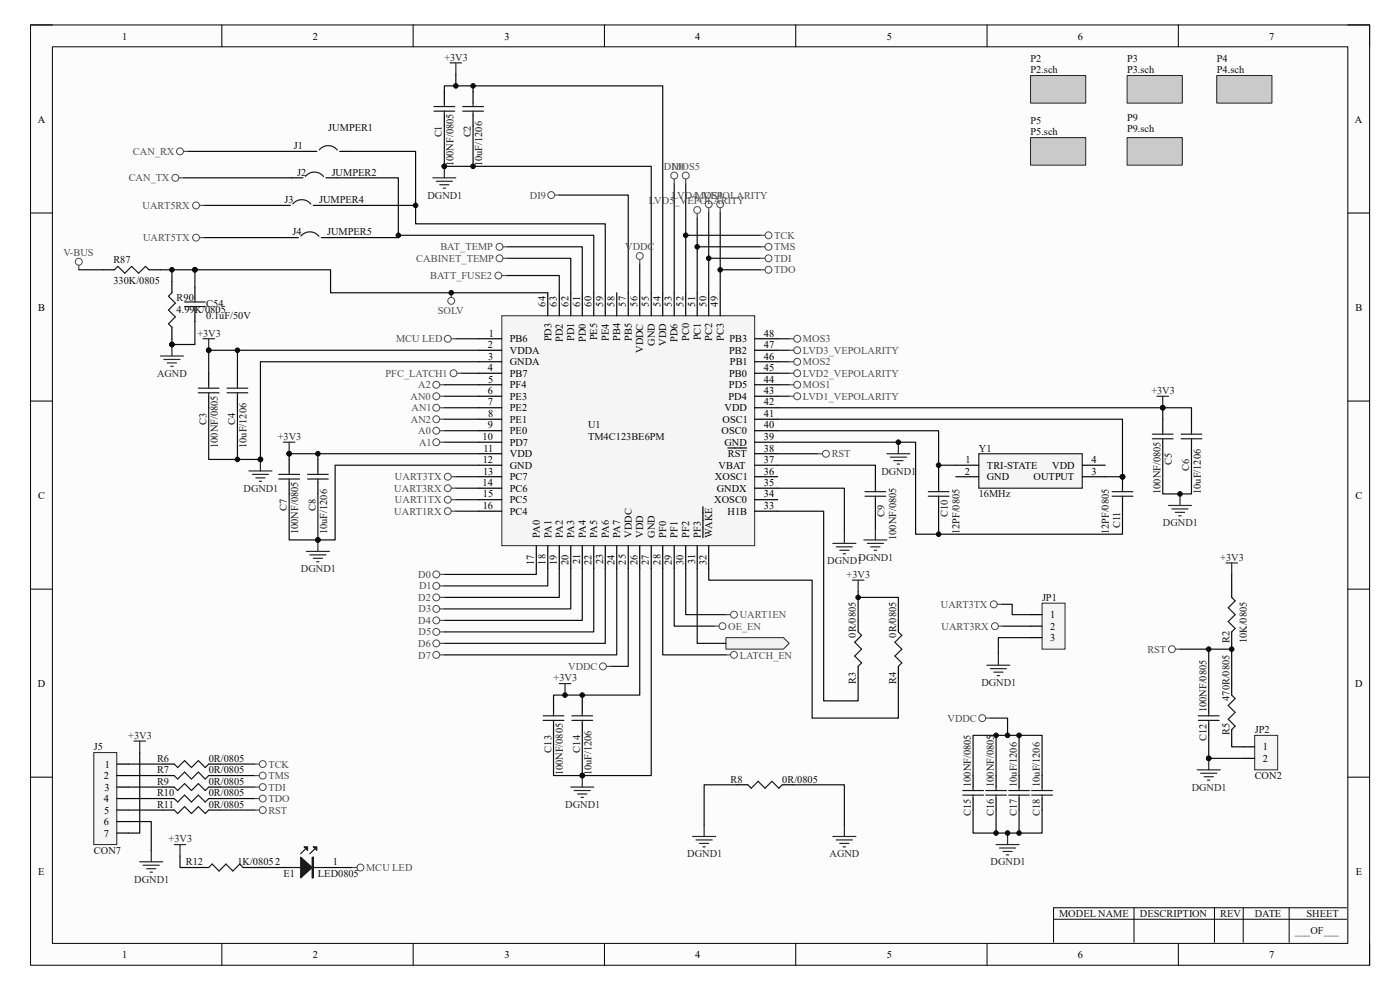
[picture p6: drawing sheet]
<svg xmlns="http://www.w3.org/2000/svg" width="297mm" height="210mm" viewBox="0 0 297 210" stroke-linecap="round" stroke-linejoin="round" font-family="sans-serif">
<path d="M6.5 5.3h284.1v199.5h-284.1z" fill-rule="evenodd" fill="#fcfcfc"/>
<path d="M6.5 5.3h284.1v199.5h-284.1z" fill="none" stroke="#000" stroke-width=".21"/>
<path d="M11.1 9.9h274.8v190.2h-274.8z" fill-rule="evenodd" fill="#fcfcfc"/>
<g fill="none" stroke="#000" stroke-width=".21">
<path d="M6.5 5.3h4.6M11.1 9.9h274.8v190.2h-274.8zM47.1 5.3v4.6M87.6 5.3v4.6M128.2 5.3v4.6M168.8 5.3v4.6M209.4 5.3v4.6M250 5.3v4.6M285.9 5.3h4.7v4.6M6.5 45.2h4.6M285.9 45.2h4.7M6.5 85.1h4.6"/>
<path d="M285.9 85.1h4.7M6.5 125h4.6M285.9 125h4.7M6.5 164.9h4.6M285.9 164.9h4.7M223.5 195h62.2M240.6 192.6v7.3M257.7 192.6v7.3M263.7 192.6v7.3M273.5 192.6v7.3M285.7 192.6h-62.2v7.3M47.1 200.1v4.7"/>
<path d="M87.7 200.1v4.7M128.2 200.1v4.7M168.8 200.1v4.7M209.4 200.1v4.7M250 200.1v4.7M290.6 200.1v4.7"/>
</g>
<path d="M44.3 79.2v2.4M50.4 79.2v2.4M44.3 84.1v2.4M50.4 84.1v2.4" fill="none" stroke="#000" stroke-width=".25"/>
<path d="M42.1 83.3h4.4M42.1 82.3h4.4M44.3 81.6v.7M44.3 83.3v.8M48.2 83.3h4.4M48.2 82.3h4.4M50.4 81.6v.7M50.4 83.3v.8" fill="none" stroke="#1c1c1c" stroke-width=".25"/>
<path d="M43.1 71.9h2.4M44.3 71.9v2.4" fill="none" stroke="#262626" stroke-width=".25"/>
<circle cx="44.3" cy="74.3" r=".49" fill="#0e0e0e"/>
<circle cx="44.3" cy="74.3" r=".49" fill="none" stroke="#0e0e0e" stroke-width=".21"/>
<path d="M52.8 99.9h4.9M55.3 97.5v2.4M53.5 100.6h3.5M54.3 101.4h1.9M55 102.1h.5" fill="none" stroke="#262626" stroke-width=".25"/>
<circle cx="55.3" cy="97.5" r=".49" fill="#0e0e0e"/>
<circle cx="55.3" cy="97.5" r=".49" fill="none" stroke="#0e0e0e" stroke-width=".21"/>
<path d="M61.3 97.5v2.4M67.4 97.5v2.4M61.3 102.3v2.5M67.4 102.3v2.5" fill="none" stroke="#000" stroke-width=".25"/>
<path d="M61.3 99.9v.7M67.4 99.9v.7M59.2 101.6h4.3M59.2 100.6h4.3M61.3 101.6v.7M65.2 101.6h4.4M65.2 100.6h4.4M67.4 101.6v.7" fill="none" stroke="#1c1c1c" stroke-width=".25"/>
<path d="M60.1 93.8h2.5M61.3 93.8v2.5" fill="none" stroke="#262626" stroke-width=".25"/>
<circle cx="61.3" cy="96.2" r=".49" fill="#0e0e0e"/>
<circle cx="61.3" cy="96.2" r=".49" fill="none" stroke="#0e0e0e" stroke-width=".21"/>
<path d="M65 117h4.9M65.7 117.7h3.5M66.5 118.4h1.9M67.2 119.2h.5M67.4 114.5v2.5" fill="none" stroke="#262626" stroke-width=".25"/>
<circle cx="67.4" cy="114.5" r=".49" fill="#0e0e0e"/>
<circle cx="67.4" cy="114.5" r=".49" fill="none" stroke="#0e0e0e" stroke-width=".21"/>
<path d="M19.9 159.6h4.9v19.6h-4.9z" fill-rule="evenodd" fill="#f5f5f5"/>
<path d="M19.9 159.6h4.9v19.6h-4.9z" fill="none" stroke="#262626" stroke-width=".21"/>
<g fill="none" stroke="#000" stroke-width=".25">
<path d="M24.8 162.1h2.4M24.8 164.5h2.4M24.8 167h2.4M24.8 169.4h2.4M24.8 171.8h2.4M24.8 174.3h2.4M24.8 176.7h2.4M34.5 162.1h2.5M34.5 164.5h2.5M34.5 167h2.5M34.5 169.4h2.5M34.5 171.8h2.5"/>
<path d="M44.3 162.1h2.4M44.3 164.5h2.4M44.3 167h2.4M44.3 169.4h2.4M44.3 171.8h2.4M58.9 184h2.5M68.7 184h2.4"/>
</g>
<path d="M37 162.1l.7 .7 1.5-1.4 1.4 1.4 1.5-1.4 1.4 1.4 .8-.7M37 164.5l.7 .8 1.5-1.5 1.4 1.5 1.5-1.5 1.4 1.5 .8-.8M37 167l.7 .7 1.5-1.5 1.4 1.5 1.5-1.5 1.4 1.5 .8-.7M37 169.4l.7 .7 1.5-1.4 1.4 1.4 1.5-1.4 1.4 1.4 .8-.7M37 171.8l.7 .8 1.5-1.5 1.4 1.5 1.5-1.5 1.4 1.5 .8-.8M64.8 180.1l-1 1M66.7 180.1l-1 1" fill="none" stroke="#1c1c1c" stroke-width=".25"/>
<path d="M28.4 157.2h2.5M29.6 157.2v2.4M29.6 182.8h4.9M30.4 183.5h3.4M31.1 184.3h2M31.8 185h.5M32.1 180.4v2.4" fill="none" stroke="#262626" stroke-width=".25"/>
<path d="M63.8 181.8l2.4 2.2-2.4 2.2z" fill="#1c1c1c"/>
<path d="M63.8 181.8l2.4 2.2-2.4 2.2zM66.2 181.8h.3v4.4h-.3z" fill="none" stroke="#1c1c1c" stroke-width=".25"/>
<path d="M66.4 181.8v4.4" fill="none" stroke="#1c1c1c" stroke-width=".24"/>
<path d="M66.5 179.7h.7v.7z" fill="#1c1c1c"/>
<path d="M66.5 179.7h.7v.7z" fill="none" stroke="#1c1c1c" stroke-width=".25"/>
<path d="M64.5 179.7h.7v.7z" fill="#1c1c1c"/>
<path d="M115.2 152.8h4.4M115.2 151.8h4.4M117.4 151.1v.7M117.4 152.8v.8M121.3 152.8h4.4M121.3 151.8h4.4M123.5 151.1v.7M123.5 152.8v.8M64.5 179.7h.7v.7zM44.3 184l.7-.7 1.5 1.5 1.4-1.5 1.5 1.5 1.5-1.5 .7 .7M61.4 184h2.4M66.2 184h2.5" fill="none" stroke="#1c1c1c" stroke-width=".25"/>
<path d="M117.4 148.7v2.4M117.4 153.6v2.4M123.5 148.7v2.4M123.5 153.6v2.4M41.8 184h2.5M51.6 184h2.4" fill="none" stroke="#000" stroke-width=".25"/>
<path d="M37 179.2h2.4M38.2 179.2v2.4M121.1 167h4.9M121.8 167.7h3.4M122.6 168.4h1.9M123.3 169.2h.5M123.5 164.5v2.5" fill="none" stroke="#262626" stroke-width=".25"/>
<circle cx="123.5" cy="164.5" r=".49" fill="#0e0e0e"/>
<circle cx="123.5" cy="164.5" r=".49" fill="none" stroke="#0e0e0e" stroke-width=".21"/>
<path d="M118.6 145h2.5M119.9 145v2.5" fill="none" stroke="#262626" stroke-width=".25"/>
<circle cx="119.9" cy="147.5" r=".49" fill="#0e0e0e"/>
<circle cx="119.9" cy="147.5" r=".49" fill="none" stroke="#0e0e0e" stroke-width=".21"/>
<path d="M185.7 101.1v2.5M185.7 106v2.4M182.1 131.6v2.4M182.1 141.4v2.4" fill="none" stroke="#000" stroke-width=".25"/>
<path d="M183.5 105.3h4.4M183.5 104.3h4.4M185.7 103.6v.7M185.7 105.3v.7M182.1 134l.7 .8-1.5 1.4 1.5 1.5-1.5 1.5 1.5 1.4-.7 .8" fill="none" stroke="#1c1c1c" stroke-width=".25"/>
<path d="M188.2 96.3h4.8M188.9 97h3.4M189.6 97.7h2M190.3 98.4h.5M190.6 93.8v2.5M183.3 114.5h4.9M184 115.3h3.4M184.7 116h2M185.5 116.7h.5M185.7 112.1v2.4M180.8 123.1h2.5M182.1 123.1v2.4" fill="none" stroke="#262626" stroke-width=".25"/>
<circle cx="190.6" cy="93.8" r=".49" fill="#0e0e0e"/>
<circle cx="190.6" cy="93.8" r=".49" fill="none" stroke="#0e0e0e" stroke-width=".21"/>
<path d="M199.1 101.1v2.5M199.1 106v2.4" fill="none" stroke="#000" stroke-width=".25"/>
<path d="M196.9 105.3h4.4M196.9 104.3h4.4M199.1 103.6v.7M199.1 105.3v.7" fill="none" stroke="#1c1c1c" stroke-width=".25"/>
<circle cx="238.1" cy="101.1" r=".49" fill="#0e0e0e"/>
<circle cx="238.1" cy="101.1" r=".49" fill="none" stroke="#0e0e0e" stroke-width=".21"/>
<path d="M238.1 101.1v2.5" fill="none" stroke="#000" stroke-width=".25"/>
<circle cx="238.1" cy="101.1" r=".49" fill="#0e0e0e"/>
<circle cx="238.1" cy="101.1" r=".49" fill="none" stroke="#0e0e0e" stroke-width=".21"/>
<path d="M238.1 106v2.4" fill="none" stroke="#000" stroke-width=".25"/>
<path d="M235.9 105.3h4.4M235.9 104.3h4.4M238.1 103.6v.7M238.1 105.3v.7" fill="none" stroke="#1c1c1c" stroke-width=".25"/>
<path d="M207.7 96.3h21.9v7.3h-21.9z" fill-rule="evenodd" fill="#f5f5f5"/>
<path d="M207.7 96.3h21.9v7.3h-21.9zM247.9 107.2h4.9M248.6 108h3.4M249.4 108.7h1.9M250.1 109.4h.5M250.3 104.8v2.4" fill="none" stroke="#262626" stroke-width=".25"/>
<path d="M202.8 98.7h4.9M229.6 98.7h4.9M246.7 88.9v2.5M246.7 93.8v2.5M252.8 88.9v2.5M252.8 93.8v2.5M202.8 101.1h4.9M229.6 101.1h4.9" fill="none" stroke="#000" stroke-width=".25"/>
<path d="M244.5 93.1h4.4M244.5 92.1h4.4M246.7 91.4v.7M246.7 93.1v.7M250.6 93.1h4.4M250.6 92.1h4.4M252.8 91.4v.7M252.8 93.1v.7" fill="none" stroke="#1c1c1c" stroke-width=".25"/>
<circle cx="250.3" cy="104.8" r=".49" fill="#0e0e0e"/>
<circle cx="250.3" cy="104.8" r=".49" fill="none" stroke="#0e0e0e" stroke-width=".21"/>
<path d="M95.5 13.3h2.4M96.7 13.3v2.5M91.8 37.7h4.9M92.6 38.5h3.4M93.3 39.2h1.9M94 39.9h.5M94.3 35.3v2.4" fill="none" stroke="#262626" stroke-width=".25"/>
<path d="M94.3 19.4v2.5M100.4 19.4v2.5M94.3 24.3v2.5M100.4 24.3v2.5" fill="none" stroke="#000" stroke-width=".25"/>
<path d="M92.1 23.6h4.4M92.1 22.6h4.4M94.3 21.9v.7M94.3 23.6v.7M98.2 23.6h4.4M98.2 22.6h4.4M100.4 21.9v.7M100.4 23.6v.7" fill="none" stroke="#1c1c1c" stroke-width=".25"/>
<circle cx="94.3" cy="35.3" r=".49" fill="#0e0e0e"/>
<circle cx="94.3" cy="35.3" r=".49" fill="none" stroke="#0e0e0e" stroke-width=".21"/>
<path d="M154 135.3h12.2l1.2 1.2-1.2 1.2h-12.2z" fill-rule="evenodd" fill="#f0f0f0"/>
<path d="M154 135.3h12.2l1.2 1.2-1.2 1.2h-12.2z" fill="none" stroke="#262626" stroke-width=".21"/>
<path d="M261.3 124.3v2.4M261.3 134v2.5M256.4 148.7v2.4M256.4 153.6v2.4M261.3 145v2.5M261.3 154.8v2.4" fill="none" stroke="#000" stroke-width=".25"/>
<path d="M261.3 126.7l.7 .8-1.4 1.4 1.4 1.5-1.4 1.5 1.4 1.4-.7 .7M254.2 152.8h4.4M254.2 151.8h4.4M256.4 151.1v.7M256.4 152.8v.8M261.3 147.5l.7 .7-1.4 1.5 1.4 1.4-1.4 1.5 1.4 1.4-.7 .8" fill="none" stroke="#1c1c1c" stroke-width=".25"/>
<path d="M266.2 156h4.9v7.3h-4.9z" fill-rule="evenodd" fill="#f5f5f5"/>
<path d="M266.2 156h4.9v7.3h-4.9z" fill="none" stroke="#262626" stroke-width=".21"/>
<path d="M263.7 158.4h2.5M263.7 160.9h2.5" fill="none" stroke="#000" stroke-width=".25"/>
<path d="M254 163.3h4.9M254.7 164h3.4M255.4 164.8h2M256.2 165.5h.5M256.4 160.9v2.4" fill="none" stroke="#262626" stroke-width=".25"/>
<circle cx="256.4" cy="160.9" r=".49" fill="#0e0e0e"/>
<circle cx="256.4" cy="160.9" r=".49" fill="none" stroke="#0e0e0e" stroke-width=".21"/>
<path d="M260.1 119.4h2.4M261.3 119.4v2.5M211.3 179.2h4.9M212 179.9h3.5M213.8 176.7v2.5M212.8 180.6h1.9M213.5 181.4h.5" fill="none" stroke="#262626" stroke-width=".25"/>
<path d="M206.4 164.5v2.5M206.4 169.4v2.4M211.3 164.5v2.5M211.3 169.4v2.4M216.2 164.5v2.5M216.2 169.4v2.4M221.1 164.5v2.5M221.1 169.4v2.4" fill="none" stroke="#000" stroke-width=".25"/>
<g fill="none" stroke="#1c1c1c" stroke-width=".25">
<path d="M204.2 168.7h4.4M204.2 167.7h4.4M206.4 167v.7M206.4 168.7v.7M209.1 168.7h4.4M209.1 167.7h4.4M211.3 167v.7M211.3 168.7v.7M214 168.7h4.4M214 167.7h4.4M216.2 167v.7M216.2 168.7v.7"/>
<path d="M218.9 168.7h4.4M218.9 167.7h4.4M221.1 167v.7M221.1 168.7v.7"/>
</g>
<circle cx="213.8" cy="176.7" r=".49" fill="#0e0e0e"/>
<circle cx="213.8" cy="176.7" r=".49" fill="none" stroke="#0e0e0e" stroke-width=".21"/>
<path d="M245.5 84.1h2.4M246.7 84.1v2.4" fill="none" stroke="#262626" stroke-width=".25"/>
<circle cx="246.7" cy="86.5" r=".49" fill="#0e0e0e"/>
<circle cx="246.7" cy="86.5" r=".49" fill="none" stroke="#0e0e0e" stroke-width=".21"/>
<path d="M106.5 67h53.6v48.8h-53.6z" fill-rule="evenodd" fill="#f5f5f5"/>
<path d="M106.5 67h53.6v48.8h-53.6z" fill="none" stroke="#262626" stroke-width=".21"/>
<g fill="none" stroke="#000" stroke-width=".25">
<path d="M101.6 71.9h4.9M101.6 74.3h4.9M101.6 76.7h4.9M101.6 79.2h4.9M116.2 62.1v4.9M118.6 62.1v4.9M121.1 62.1v4.9M123.5 62.1v4.9M126 62.1v4.9M128.4 62.1v4.9M130.8 62.1v4.9M133.3 62.1v4.9"/>
<path d="M135.7 62.1v4.9M138.2 62.1v4.9M140.6 62.1v4.9M143 62.1v4.9M145.5 62.1v4.9M147.9 62.1v4.9M150.4 62.1v4.9M152.8 62.1v4.9M160.1 71.9h4.9M160.1 74.3h4.9M160.1 76.7h4.9M160.1 79.2h4.9"/>
<path d="M101.6 81.6h4.9M101.6 84.1h4.9M101.6 86.5h4.9M101.6 88.9h4.9M101.6 91.4h4.9M101.6 93.8h4.9M101.6 96.3h4.9M101.6 98.7h4.9M154.4 95h4M160.1 81.6h4.9M160.1 84.1h4.9M160.1 86.5h4.9"/>
<path d="M160.1 88.9h4.9M160.1 91.4h4.9M160.1 93.8h4.9M160.1 96.3h4.9M160.1 98.7h4.9M101.6 101.1h4.9M101.6 103.6h4.9M101.6 106h4.9M101.6 108.4h4.9M113.8 115.8v4.8M116.2 115.8v4.8M118.6 115.8v4.8"/>
<path d="M121.1 115.8v4.8M123.5 115.8v4.8M126 115.8v4.8M128.4 115.8v4.8M130.8 115.8v4.8M133.3 115.8v4.8M135.7 115.8v4.8M138.2 115.8v4.8M140.6 115.8v4.8M143 115.8v4.8M145.5 115.8v4.8M147.9 115.8v4.8"/>
<path d="M149.1 107.5v6.6M150.4 115.8v4.8M160.1 101.1h4.9M160.1 103.6h4.9M160.1 106h4.9M160.1 108.4h4.9M190.6 131.6v2.4M190.6 141.4v2.4M156.2 166.5h2.4M166 166.5h2.4"/>
</g>
<g fill="none" stroke="#262626" stroke-width=".25">
<path d="M176.7 115.3h4.9M177.4 116h3.4M178.1 116.7h2M178.9 117.5h.5M179.1 112.8v2.5M146.9 177.5h4.9M147.7 178.2h3.4M148.4 178.9h2M149.1 179.7h.5M149.4 175v2.5M176.7 177.5h4.9M177.4 178.2h3.4"/>
<path d="M178.1 178.9h2M178.9 179.7h.5M179.1 175v2.5"/>
</g>
<path d="M190.6 134l.7 .8-1.4 1.4 1.4 1.5-1.4 1.5 1.4 1.4-.7 .8M158.6 166.5l.8 .7 1.4-1.5 1.5 1.5 1.5-1.5 1.4 1.5 .8-.7" fill="none" stroke="#1c1c1c" stroke-width=".25"/>
<path d="M221.1 128h4.8v9.7h-4.8z" fill-rule="evenodd" fill="#f5f5f5"/>
<path d="M221.1 128h4.8v9.7h-4.8z" fill="none" stroke="#262626" stroke-width=".21"/>
<path d="M61.8 37.7h2.5M64.8 32.1h2.4M69.1 37.7h2.5M72.1 32.1h2.4M59.2 43.6h2.4M60.9 50.4h2.4M66.5 43.6h2.4M68.2 50.4h2.4M218.6 130.4h2.5M218.6 132.8h2.5M218.6 135.3h2.5" fill="none" stroke="#000" stroke-width=".25"/>
<path d="M211.8 138.7v2.4M209.4 141.1h4.8M210.1 141.8h3.4M210.8 142.6h2M211.6 143.3h.4" fill="none" stroke="#262626" stroke-width=".25"/>
<path d="M64.8 37.4a2.44 2.44 0 0 1 3.8 0M67.7 31.8a2.44 2.44 0 0 1 3.9 0M62.1 43.3a2.44 2.44 0 0 1 3.9 0M63.8 50.1a2.44 2.44 0 0 1 3.9 0" fill="none" stroke="#1c1c1c" stroke-width=".25"/>
<g fill="none" stroke="#0e0e0e" stroke-width=".25">
<path d="M94.3 84.1h7.3M94.3 88.9h7.3M94.3 91.4h7.3M94.3 86.5h7.3M165 88.9h73.1v12.2h-3.6M29.6 159.6v17.1h-2.4M27.2 162.1h7.3M27.2 164.5h7.3M27.2 167h7.3M27.2 169.4h7.3M27.2 171.8h7.3M27.2 174.3h4.9v6.1"/>
<path d="M46.7 162.1h7.3M46.7 164.5h7.3M46.7 167h7.3M46.7 169.4h7.3M46.7 171.8h7.3M38.2 181.6v2.4h3.6M54 184h4.9M71.1 184h3.7"/>
</g>
<circle cx="238.1" cy="101.1" r=".49" fill="#0e0e0e"/>
<circle cx="238.1" cy="101.1" r=".49" fill="none" stroke="#0e0e0e" stroke-width=".21"/>
<path d="M96.7 15.8v2.4" fill="none" stroke="#0e0e0e" stroke-width=".25"/>
<circle cx="96.7" cy="18.2" r=".49" fill="#0e0e0e"/>
<circle cx="96.7" cy="18.2" r=".49" fill="none" stroke="#0e0e0e" stroke-width=".21"/>
<path d="M256.4 156v4.9h7.3M261.3 157.2v1.2h2.4" fill="none" stroke="#0e0e0e" stroke-width=".25"/>
<circle cx="256.4" cy="160.9" r=".49" fill="#0e0e0e"/>
<circle cx="256.4" cy="160.9" r=".49" fill="none" stroke="#0e0e0e" stroke-width=".21"/>
<path d="M210.1 152.3h3.7v3.7" fill="none" stroke="#0e0e0e" stroke-width=".25"/>
<circle cx="213.8" cy="156" r=".49" fill="#0e0e0e"/>
<circle cx="213.8" cy="156" r=".49" fill="none" stroke="#0e0e0e" stroke-width=".21"/>
<g fill="none" stroke="#0e0e0e" stroke-width=".25">
<path d="M143 38.9v23.2M107.4 58.5h11.2v3.6M118.6 41.4h14.7v20.7M135.7 56v6.1M145.5 49.9h15.8M96.7 71.9h4.9M97.9 79.2h3.7M165 71.9h2.4M165 79.2h2.4M165 76.7h2.4M165 74.3h2.4M94.3 93.8h7.3"/>
<path d="M165 98.7h20.7v2.4M165 84.1h2.4M165 81.6h2.4M165 96.3h8.5M96.7 101.1h4.9M96.7 103.6h4.9M96.7 106h4.9M96.7 108.4h4.9M165 103.6h14.1v9.2M165 108.4h9.7v40.3h7.4v-4.9M185.7 108.4v3.7M113.8 120.6v1.3h-19.5"/>
<path d="M116.2 120.6v3.7h-21.9M118.6 120.6v6.1h-24.3M121.1 120.6v8.6h-26.8M123.5 120.6v11h-29.2M126 120.6v13.4h-31.7M128.4 120.6v15.9h-34.1M130.8 120.6v18.3h-36.5M133.3 120.6v20.8h-3.7M140.6 120.6v18.3h13.4M143 120.6v12.2h8.6M145.5 120.6v9.8h8.5M147.9 120.6v15.9h6.1"/>
<path d="M261.3 121.9v2.4"/>
</g>
<circle cx="145.5" cy="49.9" r=".49" fill="#0e0e0e"/>
<circle cx="145.5" cy="49.9" r=".49" fill="none" stroke="#0e0e0e" stroke-width=".21"/>
<path d="M147.9 52.4h13.4" fill="none" stroke="#0e0e0e" stroke-width=".25"/>
<circle cx="147.9" cy="52.4" r=".49" fill="#0e0e0e"/>
<circle cx="147.9" cy="52.4" r=".49" fill="none" stroke="#0e0e0e" stroke-width=".21"/>
<path d="M150.4 54.8h10.9" fill="none" stroke="#0e0e0e" stroke-width=".25"/>
<circle cx="150.4" cy="54.8" r=".49" fill="#0e0e0e"/>
<circle cx="150.4" cy="54.8" r=".49" fill="none" stroke="#0e0e0e" stroke-width=".21"/>
<path d="M152.8 57.2h8.5" fill="none" stroke="#0e0e0e" stroke-width=".25"/>
<circle cx="152.8" cy="57.2" r=".49" fill="#0e0e0e"/>
<circle cx="152.8" cy="57.2" r=".49" fill="none" stroke="#0e0e0e" stroke-width=".21"/>
<path d="M38.9 37.7h22.9M39.9 32.1h24.9M68.9 43.6h19.3M107.7 54.8h13.4v7.3M107.7 52.4h15.8v9.7M150.4 120.6v2.5h21.9v29.2h18.3v-8.5M212.5 128.2h2.2v2.2h3.9M212.8 132.8h5.8M218.6 135.3h-6.8v3.4M156.2 166.5h-6.8v8.5M168.4 166.5h10.7v8.5" fill="none" stroke="#0e0e0e" stroke-width=".25"/>
<circle cx="88.2" cy="43.6" r=".49" fill="#0e0e0e"/>
<circle cx="88.2" cy="43.6" r=".49" fill="none" stroke="#0e0e0e" stroke-width=".21"/>
<path d="M43.3 43.6h15.9M43.3 50.4h17.6M50.4 86.5v11" fill="none" stroke="#0e0e0e" stroke-width=".25"/>
<circle cx="50.4" cy="97.5" r=".49" fill="#0e0e0e"/>
<circle cx="50.4" cy="97.5" r=".49" fill="none" stroke="#0e0e0e" stroke-width=".21"/>
<path d="M101.6 76.7h-46.3v20.8h-11v-11" fill="none" stroke="#0e0e0e" stroke-width=".25"/>
<circle cx="55.3" cy="97.5" r=".49" fill="#0e0e0e"/>
<circle cx="55.3" cy="97.5" r=".49" fill="none" stroke="#0e0e0e" stroke-width=".21"/>
<path d="M101.6 74.3h-57.3v4.9" fill="none" stroke="#0e0e0e" stroke-width=".25"/>
<circle cx="44.3" cy="74.3" r=".49" fill="#0e0e0e"/>
<circle cx="44.3" cy="74.3" r=".49" fill="none" stroke="#0e0e0e" stroke-width=".21"/>
<path d="M50.4 74.3v4.9" fill="none" stroke="#0e0e0e" stroke-width=".25"/>
<circle cx="50.4" cy="74.3" r=".49" fill="#0e0e0e"/>
<circle cx="50.4" cy="74.3" r=".49" fill="none" stroke="#0e0e0e" stroke-width=".21"/>
<path d="M101.6 96.3h-40.3v1.2" fill="none" stroke="#0e0e0e" stroke-width=".25"/>
<circle cx="61.3" cy="96.2" r=".49" fill="#0e0e0e"/>
<circle cx="61.3" cy="96.2" r=".49" fill="none" stroke="#0e0e0e" stroke-width=".21"/>
<path d="M67.4 96.3v1.2" fill="none" stroke="#0e0e0e" stroke-width=".25"/>
<circle cx="67.4" cy="96.2" r=".49" fill="#0e0e0e"/>
<circle cx="67.4" cy="96.2" r=".49" fill="none" stroke="#0e0e0e" stroke-width=".21"/>
<path d="M67.4 104.8v9.7" fill="none" stroke="#0e0e0e" stroke-width=".25"/>
<circle cx="67.4" cy="114.5" r=".49" fill="#0e0e0e"/>
<circle cx="67.4" cy="114.5" r=".49" fill="none" stroke="#0e0e0e" stroke-width=".21"/>
<path d="M101.6 98.7h-30.5v15.8h-9.8v-9.7M138.2 120.6v43.9h-20.8v-8.5M123.5 156v8.5" fill="none" stroke="#0e0e0e" stroke-width=".25"/>
<circle cx="123.5" cy="164.5" r=".49" fill="#0e0e0e"/>
<circle cx="123.5" cy="164.5" r=".49" fill="none" stroke="#0e0e0e" stroke-width=".21"/>
<path d="M135.7 120.6v26.9h-18.3v1.2M123.5 147.5v1.2" fill="none" stroke="#0e0e0e" stroke-width=".25"/>
<circle cx="123.5" cy="147.5" r=".49" fill="#0e0e0e"/>
<circle cx="123.5" cy="147.5" r=".49" fill="none" stroke="#0e0e0e" stroke-width=".21"/>
<path d="M165 91.4h34.1v9.7M199.1 98.7h3.7" fill="none" stroke="#0e0e0e" stroke-width=".25"/>
<circle cx="199.1" cy="98.7" r=".49" fill="#0e0e0e"/>
<circle cx="199.1" cy="98.7" r=".49" fill="none" stroke="#0e0e0e" stroke-width=".21"/>
<path d="M199.1 108.4v4.9" fill="none" stroke="#0e0e0e" stroke-width=".25"/>
<circle cx="199.1" cy="113.3" r=".49" fill="#0e0e0e"/>
<circle cx="199.1" cy="113.3" r=".49" fill="none" stroke="#0e0e0e" stroke-width=".21"/>
<path d="M165 86.5h87.8v2.4M246.7 96.3v8.5h6.1v-8.5M246.7 86.5v2.4" fill="none" stroke="#0e0e0e" stroke-width=".25"/>
<circle cx="246.7" cy="86.5" r=".49" fill="#0e0e0e"/>
<circle cx="246.7" cy="86.5" r=".49" fill="none" stroke="#0e0e0e" stroke-width=".21"/>
<path d="M94.3 26.8v8.5h43.9v26.8" fill="none" stroke="#0e0e0e" stroke-width=".25"/>
<circle cx="94.3" cy="35.3" r=".49" fill="#0e0e0e"/>
<circle cx="94.3" cy="35.3" r=".49" fill="none" stroke="#0e0e0e" stroke-width=".21"/>
<path d="M100.4 26.8v8.5" fill="none" stroke="#0e0e0e" stroke-width=".25"/>
<circle cx="100.4" cy="35.3" r=".49" fill="#0e0e0e"/>
<circle cx="100.4" cy="35.3" r=".49" fill="none" stroke="#0e0e0e" stroke-width=".21"/>
<path d="M94.3 19.4v-1.2h46.3v43.9M100.4 18.2v1.2" fill="none" stroke="#0e0e0e" stroke-width=".25"/>
<circle cx="100.4" cy="18.2" r=".49" fill="#0e0e0e"/>
<circle cx="100.4" cy="18.2" r=".49" fill="none" stroke="#0e0e0e" stroke-width=".21"/>
<path d="M250.3 137.7h11M261.3 136.5v8.5" fill="none" stroke="#0e0e0e" stroke-width=".25"/>
<circle cx="261.3" cy="137.7" r=".49" fill="#0e0e0e"/>
<circle cx="261.3" cy="137.7" r=".49" fill="none" stroke="#0e0e0e" stroke-width=".21"/>
<path d="M256.4 137.7v11" fill="none" stroke="#0e0e0e" stroke-width=".25"/>
<circle cx="256.4" cy="137.7" r=".49" fill="#0e0e0e"/>
<circle cx="256.4" cy="137.7" r=".49" fill="none" stroke="#0e0e0e" stroke-width=".21"/>
<path d="M206.4 171.8v4.9h14.7v-4.9M216.2 171.8v4.9" fill="none" stroke="#0e0e0e" stroke-width=".25"/>
<circle cx="216.2" cy="176.7" r=".49" fill="#0e0e0e"/>
<circle cx="216.2" cy="176.7" r=".49" fill="none" stroke="#0e0e0e" stroke-width=".21"/>
<path d="M211.3 171.8v4.9" fill="none" stroke="#0e0e0e" stroke-width=".25"/>
<circle cx="211.3" cy="176.7" r=".49" fill="#0e0e0e"/>
<circle cx="211.3" cy="176.7" r=".49" fill="none" stroke="#0e0e0e" stroke-width=".21"/>
<path d="M216.2 156v8.5M206.4 164.5v-8.5h14.7v8.5" fill="none" stroke="#0e0e0e" stroke-width=".25"/>
<circle cx="216.2" cy="156" r=".49" fill="#0e0e0e"/>
<circle cx="216.2" cy="156" r=".49" fill="none" stroke="#0e0e0e" stroke-width=".21"/>
<path d="M211.3 156v8.5" fill="none" stroke="#0e0e0e" stroke-width=".25"/>
<circle cx="211.3" cy="156" r=".49" fill="#0e0e0e"/>
<circle cx="211.3" cy="156" r=".49" fill="none" stroke="#0e0e0e" stroke-width=".21"/>
<path d="M71.6 37.7h12.9v12.7h-13.9M84.5 49.9h41.5v12.2" fill="none" stroke="#0e0e0e" stroke-width=".25"/>
<circle cx="84.5" cy="49.9" r=".49" fill="#0e0e0e"/>
<circle cx="84.5" cy="49.9" r=".49" fill="none" stroke="#0e0e0e" stroke-width=".21"/>
<path d="M147.9 46.3v15.8M150.4 45v17.1M152.8 45v17.1M182.1 126.7h8.5v4.9M182.1 125.5v6.1" fill="none" stroke="#0e0e0e" stroke-width=".25"/>
<circle cx="182.1" cy="126.7" r=".49" fill="#0e0e0e"/>
<circle cx="182.1" cy="126.7" r=".49" fill="none" stroke="#0e0e0e" stroke-width=".21"/>
<path d="M74.5 32.1h13.7v15.4h40.2v14.6M145.5 38.9v23.2" fill="none" stroke="#0e0e0e" stroke-width=".25"/>
<path d="M218.6 16h11.7v5.9h-11.7z" fill-rule="evenodd" fill="#cacaca"/>
<path d="M218.6 16h11.7v5.9h-11.7z" fill="none" stroke="#262626" stroke-width=".21"/>
<path d="M239.1 16h11.7v5.9h-11.7z" fill-rule="evenodd" fill="#cacaca"/>
<path d="M239.1 16h11.7v5.9h-11.7z" fill="none" stroke="#262626" stroke-width=".21"/>
<path d="M218.6 29.2h11.7v5.8h-11.7z" fill-rule="evenodd" fill="#cacaca"/>
<path d="M218.6 29.2h11.7v5.8h-11.7z" fill="none" stroke="#262626" stroke-width=".21"/>
<path d="M239.1 29.2h11.7v5.8h-11.7z" fill-rule="evenodd" fill="#cacaca"/>
<path d="M239.1 29.2h11.7v5.8h-11.7z" fill="none" stroke="#262626" stroke-width=".21"/>
<path d="M258.1 16h11.7v5.9h-11.7z" fill-rule="evenodd" fill="#cacaca"/>
<path d="M258.1 16h11.7v5.9h-11.7z" fill="none" stroke="#262626" stroke-width=".21"/>
<path d="M21.8 57.2h2.5M31.6 57.2h2.4M36.5 59.7v2.4M36.5 69.4v2.5M41.3 60.9v2.4M41.3 65.8v2.4" fill="none" stroke="#000" stroke-width=".25"/>
<path d="M24.3 57.2l.7-.7 1.5 1.5 1.4-1.5 1.5 1.5 1.5-1.5 .7 .7M36.5 62.1l-.8 .7 1.5 1.5-1.5 1.5 1.5 1.4-1.5 1.5 .8 .7M39.2 65h4.3M39.2 64.1h4.3M41.3 63.3v.8M41.3 65v.8" fill="none" stroke="#1c1c1c" stroke-width=".25"/>
<path d="M34 75.5h4.9M34.8 76.3h3.4M35.5 77h1.9M36.2 77.7h.5M36.5 73.1v2.4" fill="none" stroke="#262626" stroke-width=".25"/>
<circle cx="36.5" cy="73.1" r=".49" fill="#0e0e0e"/>
<circle cx="36.5" cy="73.1" r=".49" fill="none" stroke="#0e0e0e" stroke-width=".21"/>
<path d="M41.3 68.2v4.9h-4.8v-1.2" fill="none" stroke="#0e0e0e" stroke-width=".25"/>
<circle cx="36.5" cy="73.1" r=".49" fill="#0e0e0e"/>
<circle cx="36.5" cy="73.1" r=".49" fill="none" stroke="#0e0e0e" stroke-width=".21"/>
<path d="M36.5 57.2v2.5" fill="none" stroke="#0e0e0e" stroke-width=".25"/>
<circle cx="36.5" cy="57.2" r=".49" fill="#0e0e0e"/>
<circle cx="36.5" cy="57.2" r=".49" fill="none" stroke="#0e0e0e" stroke-width=".21"/>
<path d="M41.3 57.2h28.8v4.9h46.1" fill="none" stroke="#0e0e0e" stroke-width=".25"/>
<circle cx="41.4" cy="57.2" r=".49" fill="#0e0e0e"/>
<circle cx="41.4" cy="57.2" r=".49" fill="none" stroke="#0e0e0e" stroke-width=".21"/>
<path d="M34 57.2h7.3v3.7" fill="none" stroke="#0e0e0e" stroke-width=".25"/>
<circle cx="41.4" cy="57.2" r=".49" fill="#0e0e0e"/>
<circle cx="41.4" cy="57.2" r=".49" fill="none" stroke="#0e0e0e" stroke-width=".21"/>
<g fill="none" stroke="#4c4c4c" stroke-width=".21">
<circle cx="37.2" cy="37.7" r=".73"/>
<circle cx="38.2" cy="32.1" r=".73"/>
<circle cx="143" cy="37.2" r=".73"/>
<circle cx="145.5" cy="37.2" r=".73"/>
<circle cx="41.6" cy="50.4" r=".73"/>
<circle cx="41.6" cy="43.6" r=".73"/>
<circle cx="105.7" cy="58.5" r=".73"/>
<circle cx="106" cy="54.8" r=".73"/>
<circle cx="106" cy="52.4" r=".73"/>
<circle cx="116.9" cy="41.4" r=".73"/>
<circle cx="135.7" cy="54.3" r=".73"/>
<circle cx="147.9" cy="44.6" r=".73"/>
<circle cx="150.4" cy="43.3" r=".73"/>
<circle cx="152.8" cy="43.3" r=".73"/>
<circle cx="163" cy="49.9" r=".73"/>
<circle cx="163" cy="57.2" r=".73"/>
<circle cx="163" cy="52.4" r=".73"/>
<circle cx="163" cy="54.8" r=".73"/>
<circle cx="95" cy="71.9" r=".73"/>
<circle cx="95.7" cy="63.8" r=".73"/>
<circle cx="96.2" cy="79.2" r=".73"/>
<circle cx="169.1" cy="79.2" r=".73"/>
<circle cx="169.1" cy="74.3" r=".73"/>
<circle cx="169.1" cy="76.7" r=".73"/>
<circle cx="169.1" cy="71.9" r=".73"/>
<circle cx="92.6" cy="86.5" r=".73"/>
<circle cx="92.6" cy="91.4" r=".73"/>
<circle cx="92.6" cy="81.6" r=".73"/>
<circle cx="92.6" cy="84.1" r=".73"/>
<circle cx="92.6" cy="93.8" r=".73"/>
<circle cx="92.6" cy="88.9" r=".73"/>
<circle cx="169.1" cy="84.1" r=".73"/>
<circle cx="169.1" cy="81.6" r=".73"/>
<circle cx="175.2" cy="96.3" r=".73"/>
<circle cx="95" cy="103.6" r=".73"/>
<circle cx="95" cy="106" r=".73"/>
<circle cx="95" cy="101.1" r=".73"/>
<circle cx="95" cy="108.4" r=".73"/>
<circle cx="92.6" cy="129.2" r=".73"/>
<circle cx="92.6" cy="131.6" r=".73"/>
<circle cx="92.6" cy="121.9" r=".73"/>
<circle cx="92.6" cy="126.7" r=".73"/>
<circle cx="92.6" cy="138.9" r=".73"/>
<circle cx="92.6" cy="134.1" r=".73"/>
<circle cx="92.6" cy="136.5" r=".73"/>
<circle cx="92.6" cy="124.3" r=".73"/>
<circle cx="153.3" cy="132.8" r=".73"/>
<circle cx="155.7" cy="138.9" r=".73"/>
<circle cx="155.7" cy="130.4" r=".73"/>
<circle cx="210.8" cy="128.2" r=".73"/>
<circle cx="211.1" cy="132.8" r=".73"/>
<circle cx="248.6" cy="137.7" r=".73"/>
<circle cx="127.9" cy="141.4" r=".73"/>
<circle cx="208.4" cy="152.3" r=".73"/>
<circle cx="55.7" cy="164.5" r=".73"/>
<circle cx="55.7" cy="167" r=".73"/>
<circle cx="55.7" cy="171.8" r=".73"/>
<circle cx="55.7" cy="169.4" r=".73"/>
<circle cx="55.7" cy="162.1" r=".73"/>
<circle cx="76.5" cy="184" r=".73"/>
</g>
<g fill="none" stroke="#4c4c4c" stroke-width=".25">
<path d="M37.9 37.7h1M38.9 32.1h1M143 38v.9M145.5 38v.9M42.3 50.4h1M42.3 43.6h1M106.5 58.5h.9M106.7 52.4h1M106.7 54.8h1M117.7 41.4h.9M135.7 55v1M147.9 45.3v1"/>
<path d="M150.4 44.1v.9M152.8 44.1v.9M161.3 57.2h1M161.3 52.4h1M161.3 54.8h1M161.3 49.9h1M95.7 71.9h1M95.7 62.1v1M96.9 79.2h1M167.4 79.2h1M167.4 71.9h1M167.4 74.3h1"/>
<path d="M167.4 76.7h1M93.3 86.5h1M93.3 81.6h1M93.3 84.1h1M93.3 93.8h1M93.3 88.9h1M93.3 91.4h1M167.4 81.6h1M167.4 84.1h1M173.5 96.3h1M95.7 108.4h1M95.7 103.6h1"/>
<path d="M95.7 106h1M95.7 101.1h1M93.3 138.9h1M93.3 134h1M93.3 129.2h1M93.3 124.3h1M93.3 136.5h1M93.3 131.6h1M93.3 126.7h1M93.3 121.9h1M151.6 132.8h.9M154 138.9h1"/>
<path d="M154 130.4h1M211.6 128.2h.9M211.8 132.8h1M249.4 137.7h.9M128.7 141.4h.9M209.1 152.3h1M54 169.4h1M54 164.5h1M54 167h1M54 162.1h1M54 171.8h1M74.8 184h.9"/>
</g>
<path d="M94.3 81.6h7.3" fill="none" stroke="#0e0e0e" stroke-width=".25"/>
<circle cx="95.7" cy="62.1" r=".49" fill="#0e0e0e"/>
<circle cx="95.7" cy="62.1" r=".49" fill="none" stroke="#0e0e0e" stroke-width=".21"/>
<circle cx="16.7" cy="55.5" r=".73" fill="none" stroke="#4c4c4c" stroke-width=".21"/>
<path d="M16.7 56.3v.9" fill="none" stroke="#4c4c4c" stroke-width=".25"/>
<path d="M16.7 57.2h5.1M165 93.8h29.2v19.5h43.9v-4.9" fill="none" stroke="#0e0e0e" stroke-width=".25"/>
<g font-size="2.2">
<text x="26" y="8.4">1</text>
<text x="66.3" y="8.4">2</text>
<text x="107" y="8.4">3</text>
<text x="147.5" y="8.4">4</text>
<text x="188.1" y="8.4">5</text>
<text x="228.7" y="8.4">6</text>
<text x="269.3" y="8.4">7</text>
<text x="8" y="26">A</text>
<text x="287.4" y="26">A</text>
<text x="8.1" y="65.9">B</text>
<text x="115.7" y="65" transform="rotate(-90 115.7 65)">64</text>
<text x="118.2" y="65" transform="rotate(-90 118.2 65)">63</text>
<text x="120.6" y="65" transform="rotate(-90 120.6 65)">62</text>
<text x="123.1" y="65" transform="rotate(-90 123.1 65)">61</text>
<text x="125.5" y="65" transform="rotate(-90 125.5 65)">60</text>
<text x="127.9" y="65" transform="rotate(-90 127.9 65)">59</text>
<text x="130.3" y="65" transform="rotate(-90 130.3 65)">58</text>
<text x="132.8" y="65" transform="rotate(-90 132.8 65)">57</text>
<text x="135.3" y="65" transform="rotate(-90 135.3 65)">56</text>
<text x="137.7" y="65" transform="rotate(-90 137.7 65)">55</text>
<text x="140.1" y="65" transform="rotate(-90 140.1 65)">54</text>
<text x="142.5" y="65" transform="rotate(-90 142.5 65)">53</text>
<text x="145" y="65" transform="rotate(-90 145 65)">52</text>
<text x="147.4" y="65" transform="rotate(-90 147.4 65)">51</text>
<text x="149.9" y="65" transform="rotate(-90 149.9 65)">50</text>
<text x="152.3" y="65" transform="rotate(-90 152.3 65)">49</text>
<text x="287.6" y="65.9">B</text>
<text x="103.7" y="71.4">1</text>
<text x="162.1" y="71.4">48</text>
<text x="103.5" y="73.8">2</text>
<text x="103.6" y="76.3">3</text>
<text x="108.2" y="72.6">PB6</text>
<text x="108.2" y="75.1">VDDA</text>
<text x="108.2" y="77.5">GNDA</text>
<text x="117" y="72.4" transform="rotate(-90 117 72.4)">PD3</text>
<text x="119.4" y="72.5" transform="rotate(-90 119.4 72.5)">PD2</text>
<text x="121.8" y="72.3" transform="rotate(-90 121.8 72.3)">PD1</text>
<text x="124.3" y="72.5" transform="rotate(-90 124.3 72.5)">PD0</text>
<text x="126.7" y="72.2" transform="rotate(-90 126.7 72.2)">PE5</text>
<text x="129.2" y="72.3" transform="rotate(-90 129.2 72.3)">PE4</text>
<text x="131.6" y="72.4" transform="rotate(-90 131.6 72.4)">PB4</text>
<text x="134" y="72.3" transform="rotate(-90 134 72.3)">PB5</text>
<text x="136.4" y="74.8" transform="rotate(-90 136.4 74.8)">VDDC</text>
<text x="138.9" y="73.4" transform="rotate(-90 138.9 73.4)">GND</text>
<text x="141.4" y="73.4" transform="rotate(-90 141.4 73.4)">VDD</text>
<text x="143.8" y="72.5" transform="rotate(-90 143.8 72.5)">PD6</text>
<text x="146.2" y="72.4" transform="rotate(-90 146.2 72.4)">PC0</text>
<text x="148.7" y="72.2" transform="rotate(-90 148.7 72.2)">PC1</text>
<text x="151.1" y="72.4" transform="rotate(-90 151.1 72.4)">PC2</text>
<text x="153.5" y="72.3" transform="rotate(-90 153.5 72.3)">PC3</text>
<text x="154.7" y="75.1">PB2</text>
<text x="154.8" y="72.6">PB3</text>
<text x="154.9" y="77.5">PB1</text>
<text x="162.1" y="76.3">46</text>
<text x="162.1" y="73.8">47</text>
<text x="103.5" y="78.7">4</text>
<text x="103.5" y="83.6">6</text>
<text x="103.5" y="81.2">5</text>
<text x="108.2" y="79.9">PB7</text>
<text x="108.2" y="82.4">PF4</text>
<text x="154.6" y="82.4">PD5</text>
<text x="154.7" y="79.9">PB0</text>
<text x="162.1" y="83.6">43</text>
<text x="162.1" y="81.2">44</text>
<text x="162.1" y="78.7">45</text>
<text x="103.5" y="86">7</text>
<text x="103.5" y="88.5">8</text>
<text x="108.2" y="84.8">PE3</text>
<text x="108.2" y="87.2">PE2</text>
<text x="108.2" y="89.7">PE1</text>
<text x="153.3" y="89.7">OSC1</text>
<text x="153.7" y="87.2">VDD</text>
<text x="154.6" y="84.8">PD4</text>
<text x="162.1" y="88.5">41</text>
<text x="162.1" y="86">42</text>
<text x="102.4" y="93.3">10</text>
<text x="102.6" y="95.8">11</text>
<text x="103.5" y="90.9">9</text>
<text x="108.2" y="92.1">PE0</text>
<text x="108.2" y="94.6">PD7</text>
<text x="153.1" y="92.1">OSC0</text>
<text x="153.7" y="94.6">GND</text>
<text x="162.1" y="95.8">38</text>
<text x="162.1" y="93.3">39</text>
<text x="162.1" y="90.9">40</text>
<text x="102.4" y="98.2">12</text>
<text x="102.5" y="100.7">13</text>
<text x="108.2" y="97">VDD</text>
<text x="108.2" y="99.4">GND</text>
<text x="108.2" y="101.9">PC7</text>
<text x="151.7" y="101.9">XOSC1</text>
<text x="152.4" y="99.4">VBAT</text>
<text x="154.4" y="97">RST</text>
<text x="162.1" y="100.7">36</text>
<text x="162.1" y="98.2">37</text>
<text x="204.7" y="100.7">2</text>
<text x="204.9" y="98.2">1</text>
<text x="209.4" y="99.4">TRI-STATE</text>
<text x="209.4" y="101.9">GND</text>
<text x="219.2" y="101.9">OUTPUT</text>
<text x="223.2" y="99.4">VDD</text>
<text x="231.6" y="98.2">4</text>
<text x="231.6" y="100.7">3</text>
<text x="8.1" y="105.8">C</text>
<text x="102.4" y="103.1">14</text>
<text x="102.4" y="108">16</text>
<text x="102.4" y="105.5">15</text>
<text x="108.2" y="104.3">PC6</text>
<text x="108.2" y="106.8">PC5</text>
<text x="151.5" y="106.8">XOSC0</text>
<text x="152.1" y="104.3">GNDX</text>
<text x="162.1" y="108">33</text>
<text x="162.1" y="105.5">34</text>
<text x="162.1" y="103.1">35</text>
<text x="287.6" y="105.8">C</text>
<text x="108.2" y="109.2">PC4</text>
<text x="154.3" y="109.2">H1B</text>
<text x="113.3" y="119.8" transform="rotate(-90 113.3 119.8)">17</text>
<text x="114.5" y="114" transform="rotate(-90 114.5 114)">PA0</text>
<text x="115.7" y="119.8" transform="rotate(-90 115.7 119.8)">18</text>
<text x="117" y="114" transform="rotate(-90 117 114)">PA1</text>
<text x="118.2" y="119.8" transform="rotate(-90 118.2 119.8)">19</text>
<text x="119.4" y="114" transform="rotate(-90 119.4 114)">PA2</text>
<text x="120.6" y="119.8" transform="rotate(-90 120.6 119.8)">20</text>
<text x="121.8" y="114" transform="rotate(-90 121.8 114)">PA3</text>
<text x="123.1" y="119.6" transform="rotate(-90 123.1 119.6)">21</text>
<text x="124.3" y="114" transform="rotate(-90 124.3 114)">PA4</text>
<text x="125.5" y="119.8" transform="rotate(-90 125.5 119.8)">22</text>
<text x="126.7" y="114" transform="rotate(-90 126.7 114)">PA5</text>
<text x="127.9" y="119.7" transform="rotate(-90 127.9 119.7)">23</text>
<text x="129.2" y="114" transform="rotate(-90 129.2 114)">PA6</text>
<text x="130.3" y="119.8" transform="rotate(-90 130.3 119.8)">24</text>
<text x="131.6" y="114" transform="rotate(-90 131.6 114)">PA7</text>
<text x="132.8" y="119.8" transform="rotate(-90 132.8 119.8)">25</text>
<text x="134" y="114" transform="rotate(-90 134 114)">VDDC</text>
<text x="135.3" y="119.8" transform="rotate(-90 135.3 119.8)">26</text>
<text x="136.4" y="114" transform="rotate(-90 136.4 114)">VDD</text>
<text x="137.7" y="119.8" transform="rotate(-90 137.7 119.8)">27</text>
<text x="138.9" y="114" transform="rotate(-90 138.9 114)">GND</text>
<text x="140.1" y="119.8" transform="rotate(-90 140.1 119.8)">28</text>
<text x="141.4" y="114" transform="rotate(-90 141.4 114)">PF0</text>
<text x="142.5" y="119.8" transform="rotate(-90 142.5 119.8)">29</text>
<text x="143.8" y="114" transform="rotate(-90 143.8 114)">PF1</text>
<text x="145" y="119.8" transform="rotate(-90 145 119.8)">30</text>
<text x="146.2" y="114" transform="rotate(-90 146.2 114)">PF2</text>
<text x="147.4" y="119.6" transform="rotate(-90 147.4 119.6)">31</text>
<text x="148.7" y="114" transform="rotate(-90 148.7 114)">PF3</text>
<text x="149.9" y="119.8" transform="rotate(-90 149.9 119.8)">32</text>
<text x="151.1" y="114" transform="rotate(-90 151.1 114)">WAKE</text>
<text x="222.8" y="131.1">1</text>
<text x="222.8" y="133.6">2</text>
<text x="222.8" y="136">3</text>
<text x="8" y="145.7">D</text>
<text x="287.5" y="145.7">D</text>
<text x="267.9" y="159.2">1</text>
<text x="267.9" y="161.6">2</text>
<text x="22.1" y="165.3">2</text>
<text x="22.1" y="167.7">3</text>
<text x="22.2" y="162.9">1</text>
<text x="22" y="170.2">4</text>
<text x="22.1" y="172.6">5</text>
<text x="22.1" y="175">6</text>
<text x="22.1" y="177.5">7</text>
<text x="8.1" y="185.6">E</text>
<text x="70.6" y="183.6">1</text>
<text x="287.6" y="185.6">E</text>
<text x="26" y="203.2">1</text>
<text x="66.3" y="203.2">2</text>
<text x="107" y="203.2">3</text>
<text x="147.5" y="203.2">4</text>
<text x="188.1" y="203.2">5</text>
<text x="228.7" y="203.2">6</text>
<text x="269.3" y="203.2">7</text>
</g>
<g font-size="2.2" fill="#262626">
<text x="94.3" y="12.9">+3V3</text>
<text x="90.7" y="42.1">DGND1</text>
<text x="41.9" y="71.4">+3V3</text>
<text x="33.3" y="79.9">AGND</text>
<text x="244.3" y="83.6">+3V3</text>
<text x="58.9" y="93.3">+3V3</text>
<text x="187" y="100.7">DGND1</text>
<text x="51.6" y="104.3">DGND1</text>
<text x="246.7" y="111.6">DGND1</text>
<text x="175.5" y="119.7">DGND1</text>
<text x="182.1" y="119">DGND1</text>
<text x="258.9" y="119">+3V3</text>
<text x="63.8" y="121.4">DGND1</text>
<text x="179.6" y="122.6">+3V3</text>
<text x="117.4" y="144.6">+3V3</text>
<text x="208.2" y="145.5">DGND1</text>
<text x="27.2" y="156.8">+3V3</text>
<text x="252.8" y="167.7">DGND1</text>
<text x="119.9" y="171.4">DGND1</text>
<text x="35.8" y="178.7">+3V3</text>
<text x="145.8" y="181.9">DGND1</text>
<text x="176" y="181.9">AGND</text>
<text x="210.1" y="183.6">DGND1</text>
<text x="28.5" y="187.2">DGND1</text>
</g>
<g font-size="2.2" fill="#0e0e0e">
<text x="218.6" y="13.1">P2</text>
<text x="218.6" y="15.6">P2.sch</text>
<text x="239.1" y="13.1">P3</text>
<text x="239.1" y="15.6">P3.sch</text>
<text x="258.1" y="13.1">P4</text>
<text x="258.1" y="15.6">P4.sch</text>
<text x="69.6" y="27.8">JUMPER1</text>
<text x="93.8" y="29.2" transform="rotate(-90 93.8 29.2)">C1</text>
<text x="99.9" y="29.2" transform="rotate(-90 99.9 29.2)">C2</text>
<text x="218.6" y="26.3">P5</text>
<text x="218.6" y="28.7">P5.sch</text>
<text x="239.1" y="25.6">P9</text>
<text x="239.1" y="28">P9.sch</text>
<text x="62.3" y="31.7">J1</text>
<text x="96.2" y="35.3" transform="rotate(-90 96.2 35.3)">100NF/0805</text>
<text x="102.3" y="35.3" transform="rotate(-90 102.3 35.3)">10uF/1206</text>
<text x="63" y="37.3">J2</text>
<text x="70.4" y="37.3">JUMPER2</text>
<text x="60.4" y="43.1">J3</text>
<text x="67.7" y="43.1">JUMPER4</text>
<text x="62.1" y="50">J4</text>
<text x="69.4" y="50">JUMPER5</text>
<text x="24" y="55.8">R87</text>
<text x="24" y="60.2">330K/0805</text>
<text x="37.5" y="63.9">R90</text>
<text x="43.8" y="65.2">C54</text>
<text x="37.5" y="66.4">4.99K/0805</text>
<text x="43.8" y="67.6">0.1uF/50V</text>
<text x="43.8" y="90.2" transform="rotate(-90 43.8 90.2)">C3</text>
<text x="46.2" y="95" transform="rotate(-90 46.2 95)">100NF/0805</text>
<text x="49.9" y="90.2" transform="rotate(-90 49.9 90.2)">C4</text>
<text x="52.3" y="95" transform="rotate(-90 52.3 95)">10uF/1206</text>
<text x="124.8" y="90.9">U1</text>
<text x="124.8" y="93.3">TM4C123BE6PM</text>
<text x="207.6" y="95.8">Y1</text>
<text x="248.6" y="98.7" transform="rotate(-90 248.6 98.7)">C5</text>
<text x="252.3" y="99.9" transform="rotate(-90 252.3 99.9)">C6</text>
<text x="207.6" y="105.5">16MHz</text>
<text x="246.2" y="104.8" transform="rotate(-90 246.2 104.8)">100NF/0805</text>
<text x="254.7" y="104.8" transform="rotate(-90 254.7 104.8)">10uF/1206</text>
<text x="60.9" y="108.5" transform="rotate(-90 60.9 108.5)">C7</text>
<text x="63.3" y="113.3" transform="rotate(-90 63.3 113.3)">100NF/0805</text>
<text x="67" y="108.5" transform="rotate(-90 67 108.5)">C8</text>
<text x="69.4" y="113.3" transform="rotate(-90 69.4 113.3)">10uF/1206</text>
<text x="187.7" y="109.6" transform="rotate(-90 187.7 109.6)">C9</text>
<text x="201.1" y="109.6" transform="rotate(-90 201.1 109.6)">C10</text>
<text x="203.5" y="113.3" transform="rotate(-90 203.5 113.3)">12PF/0805</text>
<text x="235.2" y="113.3" transform="rotate(-90 235.2 113.3)">12PF/0805</text>
<text x="237.7" y="112.1" transform="rotate(-90 237.7 112.1)">C11</text>
<text x="190.1" y="114.6" transform="rotate(-90 190.1 114.6)">100NF/0805</text>
<text x="221.1" y="127.5">JP1</text>
<text x="181.6" y="135.3" transform="rotate(-90 181.6 135.3)">0R/0805</text>
<text x="190.1" y="135.3" transform="rotate(-90 190.1 135.3)">0R/0805</text>
<text x="260.8" y="136.5" transform="rotate(-90 260.8 136.5)">R2</text>
<text x="264.5" y="136.5" transform="rotate(-90 264.5 136.5)">10K/0805</text>
<text x="181.6" y="145" transform="rotate(-90 181.6 145)">R3</text>
<text x="190.1" y="145" transform="rotate(-90 190.1 145)">R4</text>
<text x="260.8" y="148.7" transform="rotate(-90 260.8 148.7)">470R/0805</text>
<text x="256" y="151.1" transform="rotate(-90 256 151.1)">100NF/0805</text>
<text x="266.2" y="155.5">JP2</text>
<text x="19.9" y="159.2">J5</text>
<text x="33.3" y="161.6">R6</text>
<text x="44.3" y="161.6">0R/0805</text>
<text x="117" y="159.6" transform="rotate(-90 117 159.6)">C13</text>
<text x="123.1" y="159.6" transform="rotate(-90 123.1 159.6)">C14</text>
<text x="256" y="157.2" transform="rotate(-90 256 157.2)">C12</text>
<text x="260.8" y="156" transform="rotate(-90 260.8 156)">R5</text>
<text x="33.3" y="164.1">R7</text>
<text x="33.3" y="166.5">R9</text>
<text x="44.3" y="164.1">0R/0805</text>
<text x="44.3" y="166.5">0R/0805</text>
<text x="119.4" y="164.5" transform="rotate(-90 119.4 164.5)">100NF/0805</text>
<text x="125.5" y="164.5" transform="rotate(-90 125.5 164.5)">10uF/1206</text>
<text x="155" y="166">R8</text>
<text x="165.9" y="166">0R/0805</text>
<text x="206" y="167" transform="rotate(-90 206 167)">100NF/0805</text>
<text x="210.8" y="167" transform="rotate(-90 210.8 167)">100NF/0805</text>
<text x="215.7" y="167" transform="rotate(-90 215.7 167)">10uF/1206</text>
<text x="220.6" y="167" transform="rotate(-90 220.6 167)">10uF/1206</text>
<text x="266.2" y="165.3">CON2</text>
<text x="33.3" y="169">R10</text>
<text x="33.3" y="171.4">R11</text>
<text x="44.3" y="169">0R/0805</text>
<text x="44.3" y="171.4">0R/0805</text>
<text x="206" y="173.1" transform="rotate(-90 206 173.1)">C15</text>
<text x="210.8" y="173.1" transform="rotate(-90 210.8 173.1)">C16</text>
<text x="215.7" y="173.1" transform="rotate(-90 215.7 173.1)">C17</text>
<text x="220.6" y="173.1" transform="rotate(-90 220.6 173.1)">C18</text>
<text x="19.9" y="181.1">CON7</text>
<text x="39.4" y="183.6">R12</text>
<text x="50.4" y="183.6">1K/08052</text>
<text x="60.1" y="186">E1</text>
<text x="67.4" y="186">LED0805</text>
<text x="224.7" y="194.6">MODEL NAME</text>
<text x="241.8" y="194.6">DESCRIPTION</text>
<text x="258.9" y="194.6">REV</text>
<text x="266.2" y="194.6">DATE</text>
<text x="277.2" y="194.6">SHEET</text>
<text x="274.7" y="198.2">___OF___</text>
</g>
<g font-size="2.2" fill="#4c4c4c">
<text x="28.2" y="32.9">CAN_RX</text>
<text x="27.3" y="38.5">CAN_TX</text>
<text x="140.8" y="36">DI10</text>
<text x="142.6" y="36">MOS5</text>
<text x="30.2" y="44.3">UART5RX</text>
<text x="112.4" y="42.1">DI9</text>
<text x="137.7" y="43.3">LVD5_VEPOLARITY</text>
<text x="142.5" y="42.1">LVD4_VEPOLARITY</text>
<text x="147.4" y="42.1">MOS4</text>
<text x="30.4" y="51.2">UART5TX</text>
<text x="93.4" y="53.1">BAT_TEMP</text>
<text x="132.6" y="53.1">VDDC</text>
<text x="164.3" y="53.1">TMS</text>
<text x="164.3" y="50.7">TCK</text>
<text x="13.5" y="54.3">V-BUS</text>
<text x="88.3" y="55.5">CABINET_TEMP</text>
<text x="91.3" y="59.2">BATT_FUSE2</text>
<text x="164.3" y="58">TDO</text>
<text x="164.3" y="55.5">TDI</text>
<text x="92.9" y="66.5">SOLV</text>
<text x="84" y="72.6">MCU LED</text>
<text x="170.3" y="75.1">LVD3_VEPOLARITY</text>
<text x="170.3" y="77.5">MOS2</text>
<text x="170.3" y="72.6">MOS3</text>
<text x="81.8" y="79.9">PFC_LATCH1</text>
<text x="88.7" y="82.4">A2</text>
<text x="170.3" y="79.9">LVD2_VEPOLARITY</text>
<text x="170.3" y="82.4">MOS1</text>
<text x="87.1" y="84.8">AN0</text>
<text x="87.2" y="89.7">AN2</text>
<text x="87.3" y="87.2">AN1</text>
<text x="170.3" y="84.8">LVD1_VEPOLARITY</text>
<text x="88.7" y="92.1">A0</text>
<text x="88.9" y="94.6">A1</text>
<text x="83.8" y="101.9">UART3TX</text>
<text x="176.4" y="97">RST</text>
<text x="83.7" y="104.3">UART3RX</text>
<text x="83.8" y="106.8">UART1TX</text>
<text x="83.7" y="109.2">UART1RX</text>
<text x="88.7" y="122.6">D0</text>
<text x="88.9" y="125.1">D1</text>
<text x="88.7" y="127.5">D2</text>
<text x="88.8" y="129.9">D3</text>
<text x="156.9" y="131.1">UART1EN</text>
<text x="199.6" y="128.9">UART3TX</text>
<text x="88.7" y="137.2">D6</text>
<text x="88.7" y="132.4">D4</text>
<text x="88.8" y="134.8">D5</text>
<text x="154.5" y="133.6">OE_EN</text>
<text x="199.7" y="133.6">UART3RX</text>
<text x="88.7" y="139.7">D7</text>
<text x="120.5" y="142.1">VDDC</text>
<text x="156.9" y="139.7">LATCH_EN</text>
<text x="243.4" y="138.5">RST</text>
<text x="201" y="153.1">VDDC</text>
<text x="56.9" y="165.3">TMS</text>
<text x="56.9" y="167.7">TDI</text>
<text x="56.9" y="162.9">TCK</text>
<text x="56.9" y="170.2">TDO</text>
<text x="56.9" y="172.6">RST</text>
<text x="77.7" y="184.8">MCU LED</text>
</g>
</svg>
